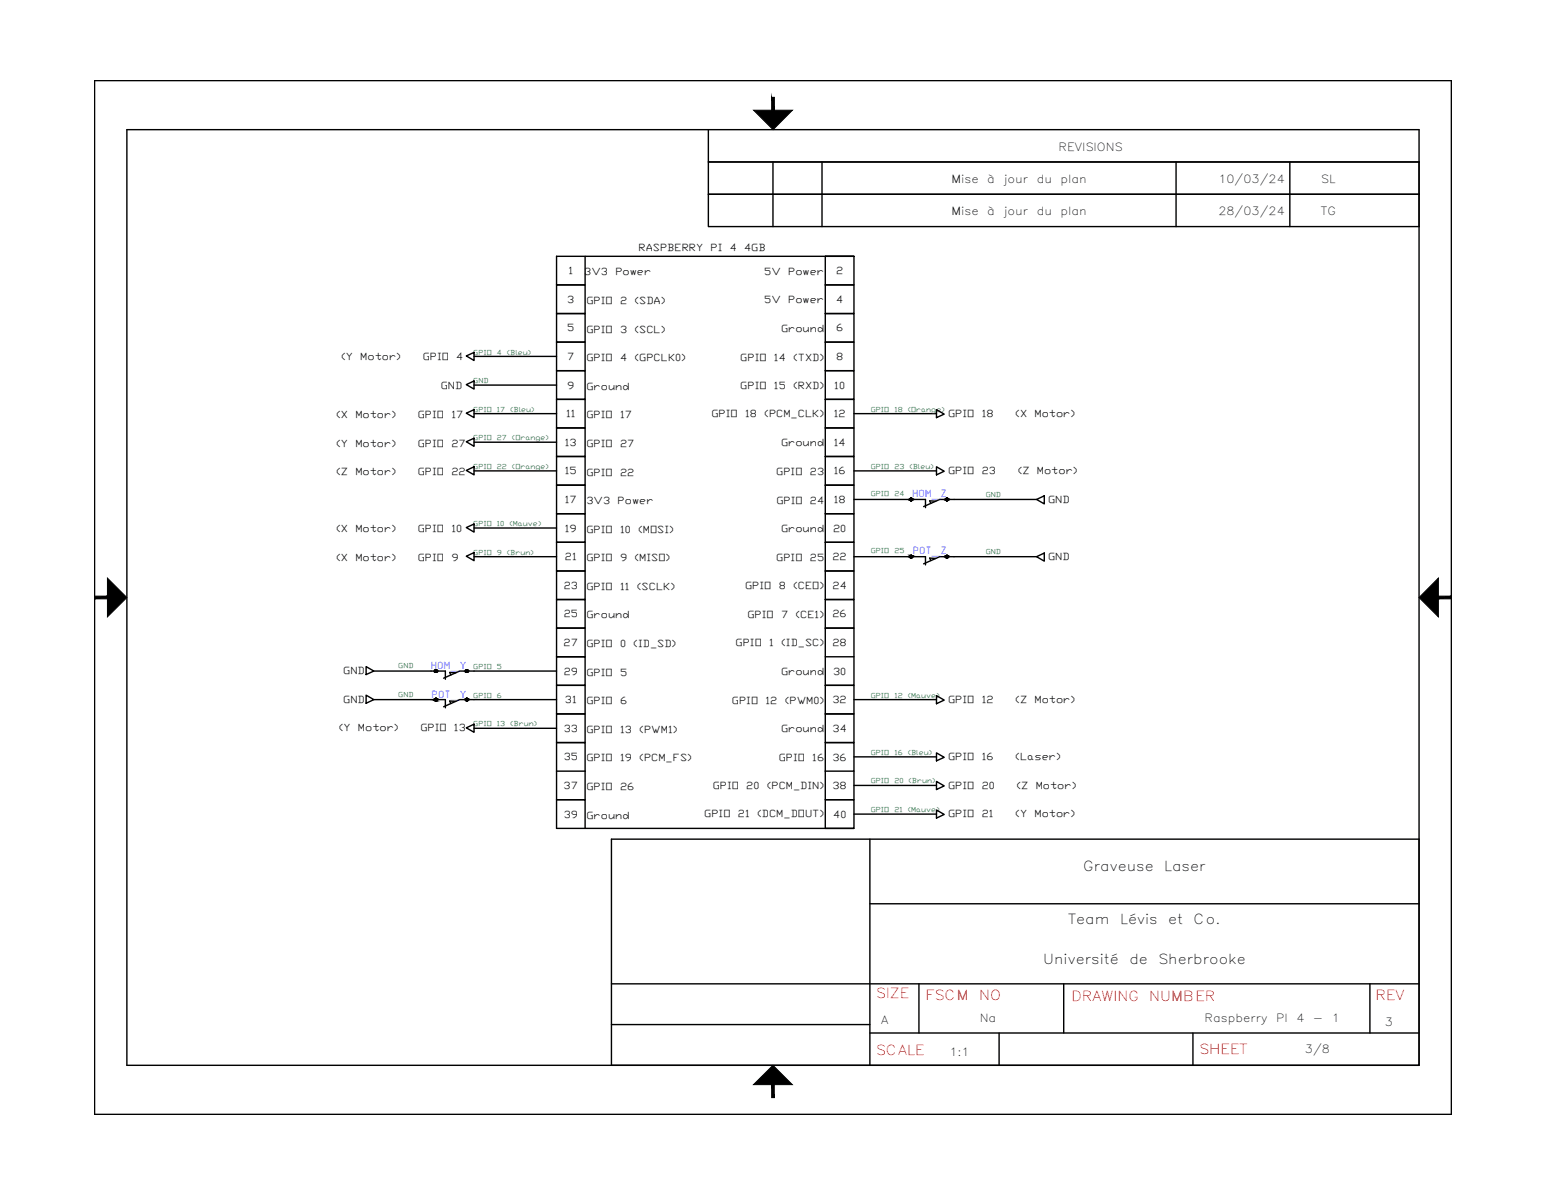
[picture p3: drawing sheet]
<svg xmlns="http://www.w3.org/2000/svg" width="279mm" height="216mm" viewBox="0 0 279 216" stroke-linecap="round" stroke-linejoin="round" font-family="sans-serif">
<g fill="none" stroke="#000" stroke-width=".25">
<path d="M17.1 14.6h245.4v186.9h-245.4zM22.9 23.4h233.7v169.2h-233.7zM128.1 23.4v5.9h128.5h-128.5v5.8h128.5h-128.5v5.9h128.5M139.8 29.3v11.7M148.7 29.3v11.7M212.7 29.3v11.7M233.3 29.3v11.7M100.6 46.3h5.2v5.2h-5.2zM100.6 51.5h5.2v5.2h-5.2zM100.6 56.7h5.2v5.2h-5.2zM105.8 46.3h48.6v5.2h-5.2v-5.2h5.2M149.2 51.5h5.2v5.2h-5.2z"/>
<path d="M149.2 56.7h5.2v5.2h-5.2zM84.3 64.4l1.4-.7v1.5zM84.3 79.9l1.4-.7v1.5zM84.3 69.5l1.4-.6v1.5zM84.3 74.7l1.4-.6v1.4zM85.7 64.4h14.9M85.7 80h14.9M85.7 69.6h14.9M85.7 74.8h14.9M100.6 61.9h5.2v5.1h-5.2zM100.6 67h5.2v5.2h-5.2zM100.6 72.2h5.2v5.2h-5.2z"/>
<path d="M100.6 77.4h5.2v5.1h-5.2zM149.2 61.9h5.2v5.1h-5.2zM149.2 67h5.2v5.2h-5.2zM149.2 72.2h5.2v5.2h-5.2zM149.2 77.4h5.2v5.1h-5.2zM154.4 74.8h15M169.4 74.1l1.4 .8-1.4 .6zM84.3 85.1l1.4-.7v1.5zM84.3 95.4l1.4-.6v1.4zM85.7 85.1h14.9M85.7 95.5h14.9M100.6 82.5h5.2v5.2h-5.2z"/>
<path d="M100.6 87.7h5.2v5.2h-5.2zM100.6 92.9h5.2v5.2h-5.2zM100.6 98.1h5.2v5.1h-5.2zM149.2 82.5h5.2v5.2h-5.2zM149.2 87.7h5.2v5.2h-5.2zM149.2 92.9h5.2v5.2h-5.2zM149.2 98.1h5.2v5.1h-5.2zM154.4 85.1h15M154.4 90.3h13v1.5M169.2 90.6h-1.1l.2 .4M169.4 84.4l1.4 .8-1.4 .7zM187.5 90.3h-17.6l-2.9 1.3"/>
<path d="M187.5 90.3l1.3-.6v1.4zM84.3 100.6l1.4-.7v1.5zM85.7 100.7h14.9M100.6 103.2h5.2v5.2h-5.2zM100.6 108.4h5.2v5.2h-5.2zM100.6 113.6h5.2v5.2h-5.2zM100.6 118.8h5.2v5.1h-5.2zM149.2 103.2h5.2v5.2h-5.2zM149.2 108.4h5.2v5.2h-5.2zM149.2 113.6h5.2v5.2h-5.2zM149.2 118.8v5.1h5.2v-5.1M154.4 100.7h13v1.4"/>
<path d="M169.2 101l-1.1-.1 .2 .5M187.5 100.7h-17.6l-2.9 1.3M187.5 100.7l1.3-.7v1.5zM66.2 120.5l1.4 .8-1.4 .7zM66.2 125.7l1.4 .8-1.4 .7zM67.6 126.5h12.9v1.5M67.6 121.3h12.9v1.5M82.4 121.7l-1.1-.1 .2 .5M82.4 126.8h-1.1l.2 .4M84.3 131.6l1.4-.6v1.4zM85.7 131.7h14.9M100.6 123.9h5.2v5.2h-5.2z"/>
<path d="M100.6 129.1h5.2v5.2h-5.2zM100.6 139.4v-5.1h5.2v5.1M100.6 139.4v5.2h5.2v-5.2M100.6 121.3h-17.5l-2.9 1.3M100.6 126.5h-17.5l-2.9 1.3M100.6 139.4h5.2M149.2 123.9h5.2v5.2h-5.2zM149.2 129.1h5.2v5.2h-5.2zM149.2 134.3h5.2v5.1h-5.2zM149.2 139.4v5.2h5.2v-5.2M154.4 126.5h15M154.4 136.9h15"/>
<path d="M169.4 125.8l1.4 .8-1.4 .6zM169.4 136.1l1.4 .8-1.4 .7zM105.8 149.8v-5.2h-5.2v5.2h53.8M110.6 151.7h146v40.9h-146zM149.2 144.6h5.2v5.2h-5.2zM154.4 147.2h15M154.4 142h15M157.3 151.7v40.9M169.4 146.5l1.4 .8-1.4 .6zM169.4 141.3l1.4 .8-1.4 .7zM110.6 177.9h146M157.3 163.4h99.3"/>
<path d="M166.2 177.9v8.9M192.4 177.9v8.9M247.7 177.9v8.9M110.6 185.3h46.7M157.3 186.8h99.3M180.7 186.8v5.8M215.7 186.8v5.8"/>
</g>
<g fill="#000" stroke="#000" stroke-width=".18">
<path d="M136.3 19.9h7l-3.5 3.5zM164.7 90.1h.1zM171.2 90.6h.1zM19.4 104.5l3.5 3.5-3.5 3.5zM164.7 100.4h.1zM171.2 100.9h.1zM260.1 104.5v7l-3.5-3.5zM78.8 121.6h.1zM78.8 126.8h.1zM84.3 121.1h.2zM84.3 126.3h.2zM136.3 196.1l3.5-3.5 3.5 3.5z"/>
<path d="M139.6 17.6l.4 2.3v-2.3zM139.6 17.6l.4 2.3h-.4z"/>
<path d="M164.7 90.1h.2zM164.7 90.1h.2z"/>
<path d="M164.7 90.6h.1zM164.7 90.6h.1z"/>
<path d="M164.7 90.1h.2zM164.6 90.1h.3z"/>
<path d="M164.7 90.5h.2zM164.7 90.5l.1 .1z"/>
<path d="M164.6 90.1h.4zM164.6 90.1h.4z"/>
<path d="M164.6 90.5h.3zM164.6 90.5h.3z"/>
<path d="M164.6 90.1l.4 .1zM164.6 90.1l.4 .1z"/>
<path d="M164.6 90.5h.4zM164.6 90.5h.3z"/>
<path d="M164.5 90.2h.5zM164.5 90.2h.5z"/>
<path d="M164.5 90.5h.5zM164.5 90.5h.5z"/>
<path d="M164.5 90.2l.5 .1zM164.5 90.2l.5 .1z"/>
<path d="M164.5 90.4h.5zM164.5 90.4l.5 .1z"/>
<path d="M164.5 90.3h.5zM164.5 90.3h.5z"/>
<path d="M164.5 90.3l.5 .1zM164.5 90.3l.5 .1z"/>
<path d="M164.5 90.4h.5zM164.5 90.4h.5z"/>
<path d="M171.2 90.1h.1zM171.2 90.1h.1z"/>
<path d="M171.2 90.1h.2zM171.1 90.1h.3z"/>
<path d="M171.1 90.1h.3zM171.1 90.1h.3z"/>
<path d="M171.1 90.5h.3zM171.1 90.5l.2 .1z"/>
<path d="M171.1 90.1h.3zM171.1 90.1h.3z"/>
<path d="M171.1 90.5h.3zM171.1 90.5h.3z"/>
<path d="M171 90.1l.5 .1zM171 90.1l.5 .1z"/>
<path d="M171 90.5h.4zM171 90.5h.4z"/>
<path d="M171 90.2h.5zM171 90.2h.5z"/>
<path d="M171 90.5h.5zM171 90.5h.4z"/>
<path d="M171 90.2l.5 .1zM171 90.2l.5 .1z"/>
<path d="M171 90.3h.5zM171 90.3h.5z"/>
<path d="M171 90.4h.5zM171 90.4h.5z"/>
<path d="M171 90.4h.5zM171 90.4l.5 .1z"/>
<path d="M171 90.3h.5zM171 90.3l.5 .1z"/>
<path d="M17.1 107.8v.5l2.3-.5zM17.1 108.3l2.3-.5v.5z"/>
<path d="M164.7 100.4h.2zM164.7 100.4h.2z"/>
<path d="M164.7 100.9h.1zM164.7 100.9h.1z"/>
<path d="M164.7 100.4h.2zM164.6 100.4h.3z"/>
<path d="M164.7 100.9h.2zM164.7 100.9h.1z"/>
<path d="M164.6 100.4l.4 .1zM164.6 100.4l.4 .1z"/>
<path d="M164.6 100.9h.3zM164.6 100.9h.3z"/>
<path d="M164.6 100.5h.4zM164.6 100.5h.4z"/>
<path d="M164.6 100.8h.4zM164.6 100.8l.3 .1z"/>
<path d="M164.5 100.5l.5 .1zM164.5 100.5l.5 .1z"/>
<path d="M164.5 100.8h.5zM164.5 100.8h.5z"/>
<path d="M164.5 100.6h.5zM164.5 100.6h.5z"/>
<path d="M164.5 100.7h.5zM164.5 100.7l.5 .1z"/>
<path d="M164.5 100.6l.5 .1zM164.5 100.6l.5 .1z"/>
<path d="M164.5 100.7h.5zM164.5 100.7h.5z"/>
<path d="M164.5 100.7h.5zM164.5 100.7h.5z"/>
<path d="M171.2 100.4h.1zM171.2 100.4h.1z"/>
<path d="M171.2 100.4h.2zM171.1 100.4h.3z"/>
<path d="M171.1 100.4h.3zM171.1 100.4h.3z"/>
<path d="M171.1 100.9h.3zM171.1 100.9h.2z"/>
<path d="M171.1 100.4l.3 .1zM171 100.5h.4z"/>
<path d="M171.1 100.9h.3zM171.1 100.9h.3z"/>
<path d="M171 100.5h.5zM171 100.5h.5z"/>
<path d="M171 100.8h.4zM171 100.8l.4 .1z"/>
<path d="M171 100.5l.5 .1zM171 100.5l.5 .1z"/>
<path d="M171 100.8h.5zM171 100.8h.4z"/>
<path d="M171 100.6h.5zM171 100.6h.5z"/>
<path d="M171 100.6l.5 .1zM171 100.6l.5 .1z"/>
<path d="M171 100.7h.5zM171 100.7h.5z"/>
<path d="M171 100.7h.5zM171 100.7l.5 .1z"/>
<path d="M171 100.7h.5zM171 100.7h.5z"/>
<path d="M260.1 108.3h2.4v-.5zM260.1 107.8h2.4l-2.4 .5z"/>
<path d="M78.8 121.1h.1zM78.8 121.1h.1z"/>
<path d="M78.8 126.3h.1zM78.8 126.3h.1z"/>
<path d="M78.8 121.1h.2zM78.7 121.1h.3z"/>
<path d="M78.8 126.3h.2zM78.7 126.3h.3z"/>
<path d="M78.7 121.1h.3zM78.7 121.1h.3z"/>
<path d="M78.7 121.6h.3zM78.7 121.6h.2z"/>
<path d="M78.7 126.3h.3zM78.7 126.3h.3z"/>
<path d="M78.7 126.8h.3zM78.7 126.8h.2z"/>
<path d="M78.7 121.1l.3 .1zM78.7 121.1l.3 .1z"/>
<path d="M78.7 121.6h.3zM78.7 121.6h.3z"/>
<path d="M78.7 126.3h.3zM78.6 126.3h.4z"/>
<path d="M78.7 126.7h.3zM78.7 126.7l.3 .1z"/>
<path d="M78.6 121.2h.5zM78.6 121.2h.5z"/>
<path d="M78.6 121.5h.4zM78.6 121.5l.4 .1z"/>
<path d="M78.6 126.3l.5 .1zM78.6 126.3l.5 .1z"/>
<path d="M78.6 126.7h.4zM78.6 126.7h.4z"/>
<path d="M78.6 121.2l.5 .1zM78.6 121.2l.5 .1z"/>
<path d="M78.6 121.5h.5zM78.6 121.5h.4z"/>
<path d="M78.6 126.4h.5zM78.6 126.4h.5z"/>
<path d="M78.6 126.7h.5zM78.6 126.7h.4z"/>
<path d="M78.6 121.3h.5zM78.6 121.3h.5z"/>
<path d="M78.6 121.3h.5zM78.6 121.3h.5z"/>
<path d="M78.6 121.4h.5zM78.6 121.4h.5z"/>
<path d="M78.6 121.4h.5zM78.6 121.4l.5 .1z"/>
<path d="M78.6 126.4l.5 .1zM78.6 126.4l.5 .1z"/>
<path d="M78.6 126.5h.5zM78.6 126.5h.5z"/>
<path d="M78.6 126.6h.5zM78.6 126.6h.5z"/>
<path d="M78.6 126.6h.5zM78.6 126.6l.5 .1z"/>
<path d="M78.6 121.3h.5zM78.6 121.3l.5 .1z"/>
<path d="M78.6 126.5h.5zM78.6 126.5l.5 .1z"/>
<path d="M84.3 121.1h.2zM84.3 121.1h.2z"/>
<path d="M84.3 121.6h.2zM84.3 121.6h.2z"/>
<path d="M84.3 126.3h.2zM84.3 126.3h.2z"/>
<path d="M84.3 126.8h.2zM84.3 126.8h.2z"/>
<path d="M84.3 121.1h.3zM84.3 121.1h.3z"/>
<path d="M84.3 121.6h.2zM84.3 121.6h.2z"/>
<path d="M84.3 126.3h.3zM84.3 126.3h.3z"/>
<path d="M84.3 126.8h.2zM84.3 126.8h.2z"/>
<path d="M84.3 121.1l.3 .1zM84.3 121.1l.3 .1z"/>
<path d="M84.3 121.6h.3zM84.3 121.6h.2z"/>
<path d="M84.3 126.3h.3zM84.3 126.3h.3z"/>
<path d="M84.3 126.7h.3zM84.3 126.7l.2 .1z"/>
<path d="M84.2 121.2h.4zM84.2 121.2h.4z"/>
<path d="M84.2 121.5h.4zM84.2 121.5l.4 .1z"/>
<path d="M84.2 126.3l.4 .1zM84.2 126.3l.4 .1z"/>
<path d="M84.2 126.7h.4zM84.2 126.7h.4z"/>
<path d="M84.2 121.2l.5 .1zM84.2 121.2l.5 .1z"/>
<path d="M84.2 121.5h.4zM84.2 121.5h.4z"/>
<path d="M84.2 126.4h.5zM84.2 126.4h.5z"/>
<path d="M84.2 126.7h.4zM84.2 126.7h.4z"/>
<path d="M84.2 121.3h.5zM84.2 121.3h.5z"/>
<path d="M84.2 121.4h.5zM84.2 121.4l.4 .1z"/>
<path d="M84.2 126.4l.5 .1zM84.2 126.4l.5 .1z"/>
<path d="M84.2 126.6h.5zM84.2 126.6l.4 .1z"/>
<path d="M84.2 121.3h.5zM84.2 121.3h.5z"/>
<path d="M84.2 121.3l.5 .1zM84.2 121.3l.5 .1z"/>
<path d="M84.2 121.4h.5zM84.2 121.4h.5z"/>
<path d="M84.2 126.5h.5zM84.2 126.5h.5z"/>
<path d="M84.2 126.5l.5 .1zM84.2 126.5l.5 .1z"/>
<path d="M84.2 126.6h.5zM84.2 126.6h.5z"/>
<path d="M139.6 196.1v2.4h.4zM139.6 196.1h.4v2.4z"/>
</g>
<g font-size="2.5">
<text x="195.9" y="157.6">Graveuse</text>
<text x="210.5" y="157.6">Laser</text>
<text x="193.2" y="167">Team</text>
<text x="202.5" y="167">Lévis</text>
<text x="211.2" y="167">et</text>
<text x="215.8" y="167">Co.</text>
<text x="188.7" y="174.3">Université</text>
<text x="204.2" y="174.3">de</text>
<text x="209.5" y="174.3">Sherbrooke</text>
</g>
<g font-size="2.5" fill="#f00">
<text x="158.4" y="180.4">SIZE</text>
<text x="167.4" y="180.8">FSCM</text>
<text x="177.1" y="180.8">NO</text>
<text x="193.8" y="181">DRAWING</text>
<text x="207.8" y="181">NUMBER</text>
<text x="248.8" y="180.8">REV</text>
<text x="158.4" y="190.8">SCALE</text>
<text x="216.9" y="190.7">SHEET</text>
</g>
<g font-size="2">
<text x="191.4" y="27.4">REVISIONS</text>
<text x="172.1" y="33">Mise</text>
<text x="178.5" y="33">à</text>
<text x="181.4" y="33">jour</text>
<text x="187.5" y="33">du</text>
<text x="191.8" y="33">plan</text>
<text x="220.3" y="33">10/03/24</text>
<text x="238.9" y="33">SL</text>
<text x="172.1" y="38.9">Mise</text>
<text x="178.5" y="38.9">à</text>
<text x="181.4" y="38.9">jour</text>
<text x="187.5" y="38.9">du</text>
<text x="191.8" y="38.9">plan</text>
<text x="220.3" y="38.9">28/03/24</text>
<text x="238.9" y="38.9">TG</text>
<text x="159.4" y="185.2">A</text>
<text x="177.2" y="184.8">Na</text>
<text x="217.8" y="184.8">Raspberry</text>
<text x="230.8" y="184.8">PI</text>
<text x="234.4" y="184.8">4</text>
<text x="237.4" y="184.8">-</text>
<text x="240.9" y="184.8">1</text>
<text x="250.4" y="185.5">3</text>
<text x="171.7" y="191">1:1</text>
<text x="236" y="190.5">3/8</text>
</g>
<g font-size="2" fill="#00f">
<text x="164.9" y="89.8">HOM_Z</text>
<text x="165.1" y="100.2">POT_Z</text>
<text x="77.9" y="121">HOM_Y</text>
<text x="78.1" y="126.1">POT_Y</text>
</g>
<g font-size="1.8">
<text x="115.5" y="45.4">RASPBERRY</text>
<text x="128.5" y="45.4">PI</text>
<text x="132" y="45.4">4</text>
<text x="134.6" y="45.4">4GB</text>
<text x="102.8" y="49.6">1</text>
<text x="105.6" y="49.8">3V3</text>
<text x="111.3" y="49.8">Power</text>
<text x="138.2" y="49.6">5V</text>
<text x="142.5" y="49.6">Power</text>
<text x="151.2" y="49.6">2</text>
<text x="102.6" y="54.8">3</text>
<text x="102.6" y="59.9">5</text>
<text x="106" y="55">GPIO</text>
<text x="112.1" y="55">2</text>
<text x="114.7" y="55">(SDA)</text>
<text x="138.2" y="54.8">5V</text>
<text x="142.5" y="54.8">Power</text>
<text x="151.2" y="59.9">6</text>
<text x="151.2" y="54.8">4</text>
<text x="61.7" y="65.1">(Y</text>
<text x="65.2" y="65.1">Motor)</text>
<text x="76.4" y="65.1">GPIO</text>
<text x="82.5" y="65.1">4</text>
<text x="102.6" y="65.1">7</text>
<text x="106" y="60.1">GPIO</text>
<text x="106" y="65.4">GPIO</text>
<text x="112.1" y="60.1">3</text>
<text x="112.1" y="65.4">4</text>
<text x="114.7" y="60.1">(SCL)</text>
<text x="114.7" y="65.4">(GPCLK0)</text>
<text x="133.9" y="65.2">GPIO</text>
<text x="140" y="65.2">14</text>
<text x="141.2" y="60">Ground</text>
<text x="143.4" y="65.2">(TXD)</text>
<text x="151.2" y="65.1">8</text>
<text x="79.7" y="70.4">GND</text>
<text x="102.6" y="70.3">9</text>
<text x="106" y="70.5">Ground</text>
<text x="133.9" y="70.4">GPIO</text>
<text x="140" y="70.4">15</text>
<text x="143.4" y="70.4">(RXD)</text>
<text x="150.9" y="70.3">10</text>
<text x="60.8" y="75.6">(X</text>
<text x="64.3" y="75.6">Motor)</text>
<text x="75.5" y="75.6">GPIO</text>
<text x="81.6" y="75.6">17</text>
<text x="102.4" y="75.4">11</text>
<text x="106" y="75.6">GPIO</text>
<text x="112.1" y="75.6">17</text>
<text x="128.7" y="75.4">GPIO</text>
<text x="134.7" y="75.4">18</text>
<text x="138.2" y="75.4">(PCM_CLK)</text>
<text x="150.8" y="75.4">12</text>
<text x="171.4" y="75.4">GPIO</text>
<text x="177.5" y="75.4">18</text>
<text x="183.6" y="75.4">(X</text>
<text x="187.1" y="75.4">Motor)</text>
<text x="60.8" y="80.7">(Y</text>
<text x="64.3" y="80.7">Motor)</text>
<text x="75.5" y="80.7">GPIO</text>
<text x="81.6" y="80.7">27</text>
<text x="102.2" y="80.6">13</text>
<text x="106" y="80.8">GPIO</text>
<text x="112.1" y="80.8">27</text>
<text x="141.2" y="80.7">Ground</text>
<text x="150.8" y="80.7">14</text>
<text x="60.8" y="85.9">(Z</text>
<text x="64.3" y="85.9">Motor)</text>
<text x="75.5" y="85.9">GPIO</text>
<text x="81.6" y="85.9">22</text>
<text x="102.2" y="85.8">15</text>
<text x="106" y="86">GPIO</text>
<text x="112.1" y="86">22</text>
<text x="140.4" y="85.9">GPIO</text>
<text x="146.5" y="85.9">23</text>
<text x="150.8" y="85.8">16</text>
<text x="171.4" y="85.7">GPIO</text>
<text x="177.5" y="85.7">23</text>
<text x="184" y="85.7">(Z</text>
<text x="187.5" y="85.7">Motor)</text>
<text x="102.1" y="90.9">17</text>
<text x="106" y="91.2">3V3</text>
<text x="111.7" y="91.2">Power</text>
<text x="140.4" y="91.1">GPIO</text>
<text x="146.5" y="91.1">24</text>
<text x="150.8" y="90.9">18</text>
<text x="189.5" y="90.9">GND</text>
<text x="60.8" y="96.3">(X</text>
<text x="60.8" y="101.4">(X</text>
<text x="64.3" y="96.3">Motor)</text>
<text x="64.3" y="101.4">Motor)</text>
<text x="75.5" y="96.3">GPIO</text>
<text x="75.5" y="101.4">GPIO</text>
<text x="81.6" y="96.3">10</text>
<text x="81.6" y="101.4">9</text>
<text x="102.2" y="96.1">19</text>
<text x="102.2" y="101.3">21</text>
<text x="106" y="96.3">GPIO</text>
<text x="106" y="101.5">GPIO</text>
<text x="112.1" y="96.3">10</text>
<text x="112.1" y="101.5">9</text>
<text x="114.7" y="101.5">(MISO)</text>
<text x="115.4" y="96.3">(MOSI)</text>
<text x="140.4" y="101.4">GPIO</text>
<text x="141.2" y="96.2">Ground</text>
<text x="146.5" y="101.4">25</text>
<text x="150.5" y="101.3">22</text>
<text x="150.7" y="96.1">20</text>
<text x="189.5" y="101.2">GND</text>
<text x="101.9" y="106.5">23</text>
<text x="106" y="106.7">GPIO</text>
<text x="112.1" y="106.7">11</text>
<text x="115.2" y="106.7">(SCLK)</text>
<text x="134.7" y="106.5">GPIO</text>
<text x="140.8" y="106.5">8</text>
<text x="143.4" y="106.5">(CEO)</text>
<text x="150.6" y="106.5">24</text>
<text x="101.9" y="111.6">25</text>
<text x="106" y="111.8">Ground</text>
<text x="135.2" y="111.7">GPIO</text>
<text x="141.2" y="111.7">7</text>
<text x="143.9" y="111.7">(CE1)</text>
<text x="150.5" y="111.6">26</text>
<text x="101.9" y="116.8">27</text>
<text x="106" y="116.9">GPIO</text>
<text x="112.1" y="116.9">0</text>
<text x="114.5" y="116.9">(ID_SD)</text>
<text x="133" y="116.8">GPIO</text>
<text x="139.1" y="116.8">1</text>
<text x="141.3" y="116.8">(ID_SC)</text>
<text x="150.5" y="116.8">28</text>
<text x="62.1" y="121.9">GND</text>
<text x="101.9" y="122">29</text>
<text x="106" y="122.2">GPIO</text>
<text x="112.1" y="122.2">5</text>
<text x="141.2" y="122.1">Ground</text>
<text x="150.7" y="122">30</text>
<text x="62.1" y="127.1">GND</text>
<text x="102.2" y="127.1">31</text>
<text x="106" y="127.4">GPIO</text>
<text x="112.1" y="127.4">6</text>
<text x="132.4" y="127.2">GPIO</text>
<text x="138.4" y="127.2">12</text>
<text x="141.9" y="127.2">(PWM0)</text>
<text x="150.5" y="127.1">32</text>
<text x="171.4" y="127.1">GPIO</text>
<text x="177.5" y="127.1">12</text>
<text x="183.6" y="127.1">(Z</text>
<text x="187.1" y="127.1">Motor)</text>
<text x="61.3" y="132.2">(Y</text>
<text x="64.7" y="132.2">Motor)</text>
<text x="76" y="132.2">GPIO</text>
<text x="82.1" y="132.2">13</text>
<text x="101.9" y="132.3">33</text>
<text x="101.9" y="137.5">35</text>
<text x="106" y="132.5">GPIO</text>
<text x="106" y="137.6">GPIO</text>
<text x="112.1" y="132.5">13</text>
<text x="112.1" y="137.6">19</text>
<text x="115.6" y="132.5">(PWM1)</text>
<text x="115.6" y="137.6">(PCM_FS)</text>
<text x="140.8" y="137.6">GPIO</text>
<text x="141.2" y="132.4">Ground</text>
<text x="146.9" y="137.6">16</text>
<text x="150.5" y="137.6">36</text>
<text x="150.6" y="132.4">34</text>
<text x="171.4" y="137.4">GPIO</text>
<text x="177.5" y="137.4">16</text>
<text x="183.6" y="137.4">(Laser)</text>
<text x="101.9" y="142.7">37</text>
<text x="106" y="142.9">GPIO</text>
<text x="112.1" y="142.9">26</text>
<text x="128.9" y="142.7">GPIO</text>
<text x="135" y="142.7">20</text>
<text x="138.7" y="142.7">(PCM_DIN)</text>
<text x="150.5" y="142.7">38</text>
<text x="171.4" y="142.6">GPIO</text>
<text x="177.5" y="142.6">20</text>
<text x="183.8" y="142.6">(Z</text>
<text x="187.3" y="142.6">Motor)</text>
<text x="101.9" y="147.8">39</text>
<text x="106" y="148.1">Ground</text>
<text x="127.4" y="147.8">GPIO</text>
<text x="133.4" y="147.8">21</text>
<text x="136.9" y="147.8">(DCM_DOUT)</text>
<text x="150.7" y="147.9">40</text>
<text x="171.4" y="147.8">GPIO</text>
<text x="177.5" y="147.8">21</text>
<text x="183.6" y="147.8">(Y</text>
<text x="187.1" y="147.8">Motor)</text>
</g>
<g font-size="1.3" fill="#136734">
<text x="85.6" y="64.1">GPIO</text>
<text x="89.9" y="64.1">4</text>
<text x="91.7" y="64.1">(Bleu)</text>
<text x="85.6" y="69.2">GND</text>
<text x="85.6" y="74.4">GPIO</text>
<text x="89.9" y="74.4">17</text>
<text x="92.3" y="74.4">(Bleu)</text>
<text x="157.5" y="74.4">GPIO</text>
<text x="161.7" y="74.4">18</text>
<text x="164.2" y="74.4">(Orange)</text>
<text x="85.6" y="79.6">GPIO</text>
<text x="89.9" y="79.6">27</text>
<text x="92.6" y="79.6">(Orange)</text>
<text x="85.6" y="84.8">GPIO</text>
<text x="89.9" y="84.8">22</text>
<text x="92.6" y="84.8">(Orange)</text>
<text x="157.5" y="84.8">GPIO</text>
<text x="157.5" y="89.7">GPIO</text>
<text x="161.7" y="84.8">23</text>
<text x="161.7" y="89.7">24</text>
<text x="164.5" y="84.8">(Bleu)</text>
<text x="178.3" y="89.9">GND</text>
<text x="85.6" y="95.1">GPIO</text>
<text x="89.9" y="95.1">10</text>
<text x="92.1" y="95.1">(Mauve)</text>
<text x="85.6" y="100.3">GPIO</text>
<text x="89.9" y="100.3">9</text>
<text x="91.7" y="100.3">(Brun)</text>
<text x="157.5" y="100">GPIO</text>
<text x="161.7" y="100">25</text>
<text x="178.3" y="100.3">GND</text>
<text x="72" y="120.8">GND</text>
<text x="72" y="126">GND</text>
<text x="85.6" y="121">GPIO</text>
<text x="89.9" y="121">5</text>
<text x="85.6" y="131.3">GPIO</text>
<text x="85.6" y="126.1">GPIO</text>
<text x="89.9" y="131.3">13</text>
<text x="89.9" y="126.1">6</text>
<text x="92.3" y="131.3">(Brun)</text>
<text x="157.5" y="126.1">GPIO</text>
<text x="161.7" y="126.1">12</text>
<text x="164.2" y="126.1">(Mauve)</text>
<text x="157.5" y="136.5">GPIO</text>
<text x="161.7" y="136.5">16</text>
<text x="164.2" y="136.5">(Bleu)</text>
<text x="157.5" y="141.6">GPIO</text>
<text x="161.7" y="141.6">20</text>
<text x="164.3" y="141.6">(Brun)</text>
<text x="157.5" y="146.8">GPIO</text>
<text x="161.7" y="146.8">21</text>
<text x="164.2" y="146.8">(Mauve)</text>
</g>
</svg>
